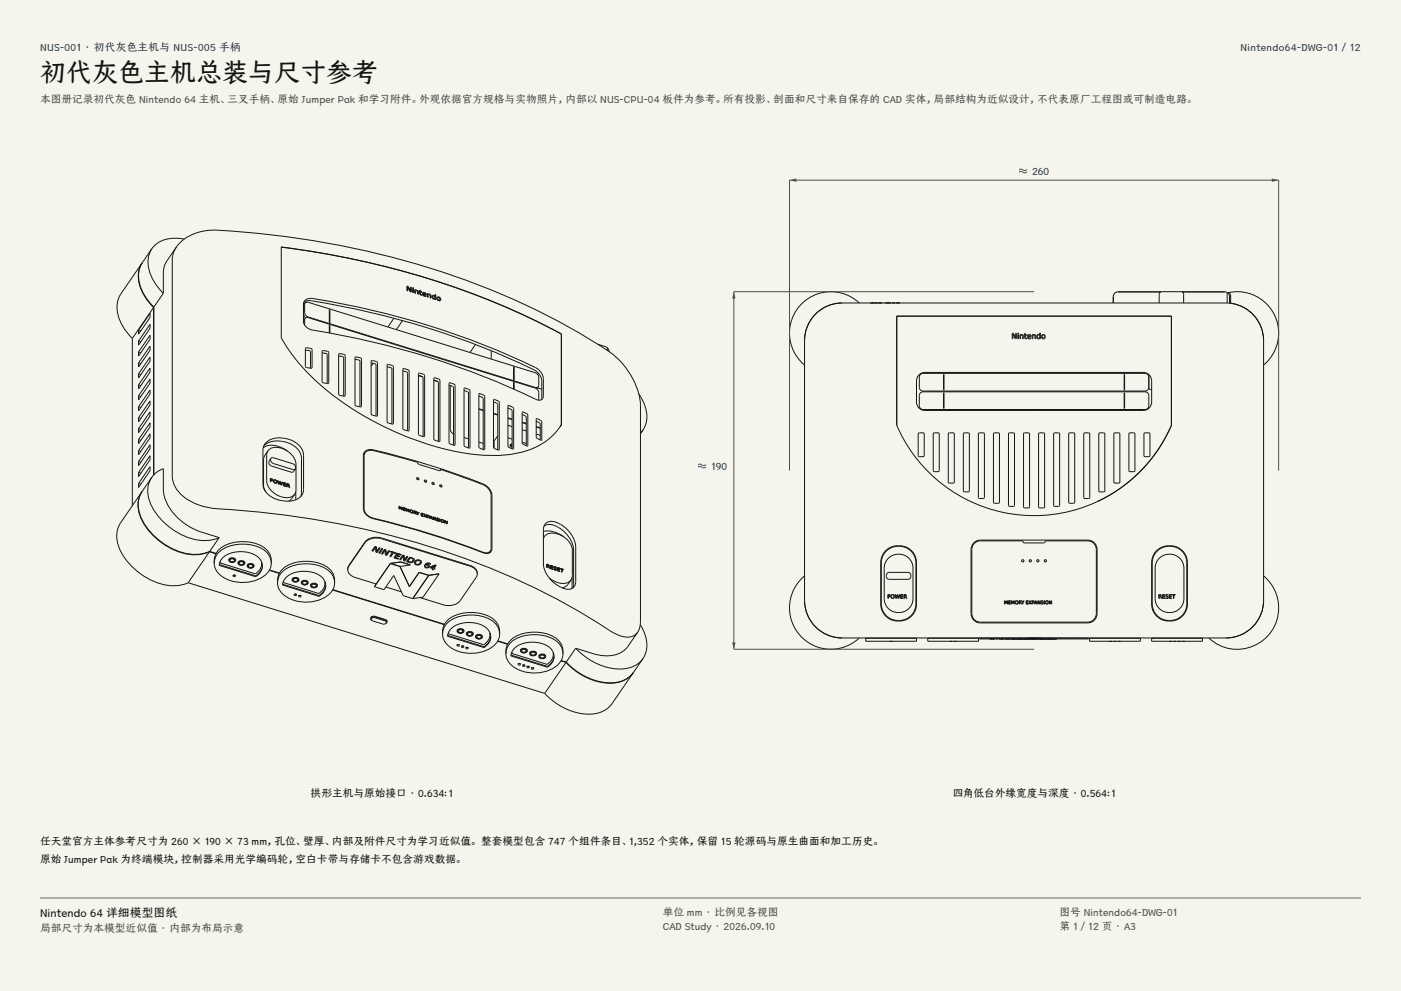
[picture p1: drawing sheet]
<svg xmlns="http://www.w3.org/2000/svg" width="420mm" height="297mm" viewBox="0 0 420 297" stroke-linecap="round" stroke-linejoin="round" font-family="sans-serif">
<g fill="#f5f4ed">
<path d="M0 0h420v297h-420z"/>
<path d="M12 12h396v275h-396z"/>
</g>
<g fill="none" stroke="#141413" stroke-width=".3">
<path d="M42.6 78.8a9.3 9.3 0 0 0 .9 10.2l2.5 3.1M42.6 78.8l-6.4 9.3a9.3 9.3 0 0 0 .9 10.2l2.6 3.1M42.6 78.7v.1M45.5 74.5l-2.8 4.2a9.3 9.3 0 0 0 .8 10.2l2.6 3.1M45.5 74.5a9.3 9.3 0 0 0 .9 10.2l2.6 3.2M52.9 74l-.8 1.6-.5 2.3v64.7a10 10 0 0 0 7.2 8.4l4.2 1.2a261.9 261.9 0 0 1 94.2 22.5 224.4 224.4 0 0 1 27.3 15.3 5.6 5.6 0 0 0 6.2 .1l.5-.6M52.9 74a13.9 13.9 0 0 1 12.4-5 249.6 249.6 0 0 1 100.7 26.6 143.9 143.9 0 0 1 18.2 11 22.2 22.2 0 0 1 7.8 14.9v64.7l-.2 1.8-.6 1.5M52.9 74l-2.9 4.2-.8 1.7-.2 1.9v6.1M55.2 71.7a9.4 9.4 0 0 0-9.7 2.8M84.3 74a241.1 241.1 0 0 1 84 26.1M84.3 74v27.2a66.2 66.2 0 0 0 26 24.1 82.3 82.3 0 0 0 37.3 11.2 24.9 24.9 0 0 0 18.5-6.4l1.8-2.2M84.3 74.1a241.7 241.7 0 0 1 84 26"/>
<path d="M41.5 98.9l.7 .2M45 93.9v1.2l-3.5 5v-1.2zM45 97.2v1.2l-3.5 5v-1.2zM46 92.1v50.3M46 92.1l-6.3 9.3M46.1 92v50.3M49 87.9l-2.9 4.1M91 96.4a3.2 3.2 0 0 0 2.8 2.5 246.7 246.7 0 0 1 67.5 21 1.18 1.18 0 0 0 1.6-1.2v-5.3a4.2 4.2 0 0 0-2.4-3.2 236 236 0 0 0-67.7-20.8 1.83 1.83 0 0 0-1.8 1.7v5.6M91 91.6h.1M91 91.4h.1M91 94.2l.7 1M91.1 90.6a2.9 2.9 0 0 1 2.2-.5 233.9 233.9 0 0 1 67.6 21.3 4.1 4.1 0 0 1 1.5 2.7v5.7"/>
<path d="M91.4 95.4l-.1 2.1M91.4 95.4l.5-.2h.6l67.9 21.1 .6 .4 .5 .6v2.6M91.4 95.4l-.4 .9M91.4 90.8v3.2l.4 .6 .7 .4 67.9 21.1h.6l.4-.2M91.4 90.8l.5-.2h.6l67.9 21.1 .6 .4 .5 .6-.1 3.2M91.4 90.8l-.4 .9M98.8 96.6v.1M98.8 92.8l-.1 3.9M98.8 97.4v2.4M98.8 97.4h.1M98.8 92.8h.1M98.8 96.7h.1"/>
<path d="M98.8 97.4l.1 2.4M98.8 92.8l.1 3.9M98.9 96.7h.1M118.1 95.4l-1.8 2.6M120.7 96.1l-1.9 2.7M122 87.1l.3 .1M122 85.7v1.4M122 85.7h.1M122 85.7l.3 .1 .8 1.4v-1.1M122 87.1h.1M122.3 87.2v-1.2l.7 1.4M122.3 87.2h.1"/>
<path d="M123 87.4l.3 .1M123 87.4h.1M123.1 86.1h.2v1.4M123.1 86.1h.1M123.3 87.5h.1M123.7 87.6l.3 .1M123.7 86.4l.3 .1M123.8 86.6h-.1M123.8 86.6l.2 .1v1M123.8 86.2l.2 .3M123.8 87.6h-.1M123.8 86.2l-.1 .2"/>
<path d="M123.8 86.6l-.1 1M123.8 86.2h-.1M123.8 86.4h-.1M124 87.7h.1M124 86.5h.1M124.4 87.8l.2 .1M124.4 86.8l.2 .2a.57 .57 0 0 1 .8 .5v.7M124.4 87.8h.1M124.4 86.8h.1M124.4 86.8v1M124.6 87.9v-.7l.3-.1 .3 .2v.8M124.6 87.9h.1"/>
<path d="M125.2 88.1l.2 .1M125.2 88.1h.1M125.4 88.2h.1M125.7 87.3l.1 .1M125.7 87.2v.1M125.7 87.3h.1M125.7 87.2h.1M125.8 87.4l.1 .8 .6 .3M125.8 87l.7 .6M125.8 87v.3l-.1-.1M125.8 87.4h.1M125.8 87h.1"/>
<path d="M126.5 87.6l-.5-.2 .1 .7 .4 .4M126.5 87.6h.1M126.5 88.5h.1M126.6 88l.2 .5 .5 .3M126.7 88l.1 .5 .5 .3M126.7 87.8l-.1 .2M126.7 87.8l.1-.1a.75 .75 0 0 1 1 .7M126.7 87.8h.1M127 87.8l.4 .1 .2 .3-.7-.2zM127 87.8l-.1 .1M127.3 88.8h.5M127.8 88.8h.1"/>
<path d="M127.8 88.4l-.9-.3 .2 .4 .7 .3M127.8 88.4h.1M128.1 89l.3 .1M128.1 88l.3 .2a.57 .57 0 0 1 .8 .5v.6M128.1 88h.1M128.1 89h.1M128.1 88v1M128.4 89.1h.1M128.4 88.3v.8M128.4 88.3h.1M128.5 88.3h-.1M128.7 88.3l.2 .1"/>
<path d="M128.7 88.3h-.3M128.7 88.3h-.2M128.9 88.4l.1 .9M129 89.3h.2M129 89.3h.1M129.2 89.3h.1M129.6 88.6l.1 .7M129.6 88.6h.1M129.7 89.3l.3 .3M129.8 88.7v.1M130.4 89.6h-.4M130.4 89.7l.2 .1"/>
<path d="M130.4 88.3v.5l-.4-.3-.4 .1M130.4 89.6v.1M130.4 88.3h.2v1.5M130.4 88.3h.1M130.4 89.7h.1M130.4 89.6h.1M130.6 89.8h.1M131 89.4l.1 .4M131 89.1v.3M131 89.1l.1-.1a.74 .74 0 0 1 .8 .2 .74 .74 0 0 1 .2 .8M131 89.1h.1M131.1 89.8l.6 .3 .4-.1"/>
<path d="M131.3 89.2l.5 .1M131.3 89.2a.4 .4 0 0 0 0 .7 .4 .4 0 0 0 .6-.4l-.1-.2M132.1 90h.1M252.5 90.8a11.3 11.3 0 0 0-11.3 11.3M252.5 90.8h115a11.3 11.3 0 0 1 11.3 11.3M257.6 90.8a12.4 12.4 0 0 0-17.8 .8 12.4 12.4 0 0 0 1.4 17.8M261 90.8h1M261 90.8h.1M262 90.8h.1M262.1 90.8h.2M262.1 90.8h.1M262.3 90.8h.6"/>
<path d="M262.3 90.8h.1M262.9 90.8h.2M262.9 90.8h.1M263.1 90.8h.1M263.3 90.8h1.2M263.3 90.8h.1M264.5 90.8h.1M265.2 90.8h.2M265.2 90.8h.1M265.4 90.8h.1M265.6 90.8h1.5M265.6 90.8h.1"/>
<path d="M266.6 90.8h.1M267 90.8h.1M267.1 90.8h.1M267.4 90.8h.1M267.4 90.8h.2M267.6 90.8h.6M267.6 90.8h.1M268.2 90.8h.2M268.2 90.8h.1M268.4 90.8h.1M268.7 90.8h1.1M268.7 90.8h.1"/>
<path d="M268.8 94.8h82.4M268.8 94.8v32.7a44.8 44.8 0 0 0 41.2 27 44.8 44.8 0 0 0 41.2-27M268.9 90.8h.1M269.2 90.8h.1M269.5 90.8h.1M269.8 90.8h.1M303.5 99.9h.3l.7 1.4v-1.4h.2v1.6h-.3l-.7-1.4v1.4h-.2zM305.1 99.8h.2v.3h-.2zM307.2 99.9h.2v.4h.4l-.4 .1v.8l.4 .3-.6-.2-.2-.9zM347.5 90.8v-2.6a.79 .79 0 0 1 .8-.8h5.7a.79 .79 0 0 1 .8 .8v2.6M348 87.5h-12.8a1.41 1.41 0 0 0-1.5 1.4v1.9M351.2 94.8v32.7"/>
<path d="M354.3 87.5h12.9l.7 .2M367.9 87.7l.5 .5 .2 .7M367.9 87.7v3.1M368.5 87.7l-.5 .1M368.5 87.7l.4 1.1M368.5 87.7a12.4 12.4 0 0 1 13.6 6.8 12.4 12.4 0 0 1-3.3 14.9M368.6 88.9v2M368.9 88.8l-.3 .1M368.9 88.8v2.1a11.3 11.3 0 0 1 9.9 11.2M39.7 101.4v50.2M41.5 102.2l.7 .2M41.5 105.5l.7 .2"/>
<path d="M41.5 108.8l.7 .2M41.5 112.1l.7 .2M41.5 115.3l.7 .3M41.5 118.6l.7 .2M45 100.5v1.2l-3.5 5v-1.2zM45 103.7v1.3l-3.5 5v-1.2zM45 107v1.2l-3.5 5.1v-1.2zM45 110.3v1.2l-3.5 5.1v-1.3zM45 113.6v1.2l-3.5 5v-1.2zM45 116.9v1.2l-3.5 5v-1.2zM91.5 104.9a1.5 1.5 0 0 1 1.6 .5v4.9M91.6 104.3l.3-.1a1.57 1.57 0 0 1 1.7 .6v5.3l-.4 .3a1.58 1.58 0 0 1-1.7-.6z"/>
<path d="M96.6 105.7a1.49 1.49 0 0 1 1.5 .6v8.6M96.6 105.2l.3-.1a1.57 1.57 0 0 1 1.7 .5v9.1l-.4 .3a1.58 1.58 0 0 1-1.6-.6zM101.5 106.6a1.49 1.49 0 0 1 1.5 .6v11.5M101.6 106.1l.3-.1a1.57 1.57 0 0 1 1.6 .6v11.9l-.4 .2a1.59 1.59 0 0 1-1.6-.6zM106.4 107.6a1.49 1.49 0 0 1 1.5 .7v13.6M106.5 107.1l.3-.1a1.58 1.58 0 0 1 1.6 .6v14.2l-.4 .2a1.59 1.59 0 0 1-1.6-.7zM111.3 108.7a1.49 1.49 0 0 1 1.4 .7v15.3M111.3 108.1h.3a1.58 1.58 0 0 1 1.6 .6v15.8l-.4 .2a1.59 1.59 0 0 1-1.5-.6zM111.9 108.9l-.6 .8M116 109.9a1.5 1.5 0 0 1 1.5 .7v16.5M116.1 109.3l.3-.1a1.59 1.59 0 0 1 1.5 .7v17l-.3 .2a1.6 1.6 0 0 1-1.6-.7zM120.8 111.2l1.2 .3 .2 .3v17.3"/>
<path d="M120.8 110.5h.3a1.59 1.59 0 0 1 1.5 .7v17.8l-.3 .1a1.61 1.61 0 0 1-1.5-.7zM125.4 112.5l1.2 .4 .2 .3v17.6M125.4 112.6l1.3 .4M125.5 111.9l.3-.1a1.6 1.6 0 0 1 1.5 .7v18.2l-.4 .2a1.62 1.62 0 0 1-1.5-.8zM130.1 113.9l1.1 .4 .2 .3v17.7M130.1 114l1.2 .4M130.1 113.3l.3-.1a1.62 1.62 0 0 1 1.5 .8v18.1l-.4 .2a1.63 1.63 0 0 1-1.4-.7zM134.6 115.4l1.2 .4 .2 .4v17.2M134.6 114.8l.4-.1a1.63 1.63 0 0 1 1.4 .8v17.8l-.3 .2a1.64 1.64 0 0 1-1.5-.8zM135 115.5v13.2l.4 .9 .6 .5M139.1 117l1.1 .4 .2 .4v16.4M139.1 116.4l.3-.1a1.64 1.64 0 0 1 1.5 .8l-.2 17.2-1.3-.4-.3-.4z"/>
<path d="M142.5 103.2l-1.6 2.4M143.6 118.7l1.1 .4 .2 .4v15.2M143.6 118l1.4 .4 .3 .4-.1 16-1.3-.5-.3-.4zM147.3 105.1v2.5M148 119.8l1.4 .4 .3 .4-.2 14.3-1.2-.5-.4-.4zM154 114.6v2M154 114.6h.1M154 110v3.8M154 110h.1M154 113.8h.1M154.1 114.6h.1M154.1 110h.1"/>
<path d="M154.1 113.8h.1M154.1 110v3.8M154.1 114.6v2M161.2 116.2l1.2 .4M161.4 115.9l-.5 .6M168.3 100.1v27.2M168.3 100.1h.1M179.2 103.2l2.9 1M182.1 104.2l.6 1.2M182.1 104.2v.8M191.5 118.1a9.9 9.9 0 0 1 1.6 10.3l-.3 .5M241.2 102.1v77.8"/>
<path d="M275.6 112.3a4.4 4.4 0 0 1 3.5-.7h62.2a3.2 3.2 0 0 1 3.7 1.6l.3 1v6.3a2.73 2.73 0 0 1-3.5 2.5h-63.1a3.1 3.1 0 0 1-3.9-1.8v-7.4zM275.8 117.9l.9-.5h66.6l.6 .2 .4 .6 .1 3.4-.2 .7-.9 .4h-66.6l-.6-.2-.4-.5-.1-3.4zM282.9 117.8v4.6zM283 112.2v4.7M283 112.2v.1M283 116.8v.1M283 112.3v4.5M305.1 100.3h.2v1.2h-.2zM305.7 100.3l.2 .2a.45 .45 0 0 1 .6-.2 .45 .45 0 0 1 .3 .5v.7h-.2v-.7a.32 .32 0 0 0-.4-.4 .32 .32 0 0 0-.3 .4v.7h-.2zM308.1 100.4a.57 .57 0 0 1 .7-.1 .57 .57 0 0 1 .3 .7h-.9a.55 .55 0 0 0 .9 .3 .63 .63 0 0 1-1 .1 .63 .63 0 0 1 0-1zM308.3 100.5h.4l.2 .3h-.7zM309.4 100.3l.2 .2a.45 .45 0 0 1 .6-.2 .45 .45 0 0 1 .3 .5v.7h-.2v-.7a.32 .32 0 0 0-.4-.4 .32 .32 0 0 0-.3 .4v.7h-.2z"/>
<path d="M310.9 100.4l.4-.1 .4 .2v-.7h.2v1.7l-.2-.2a.59 .59 0 0 1-.9 0 .59 .59 0 0 1 .1-.9zM311.1 100.6a.38 .38 0 0 1 .5 0 .38 .38 0 0 1-.1 .6 .38 .38 0 0 1-.5-.1zM337 116.8v.1M337 112.3v4.5M337 112.2v.1M337 116.9h.1M337 112.2h.1M337.1 112.2v.1M337.1 116.8v.1M337.1 112.3v4.5M344.4 113l-.2-.6-.9-.5h-66.6l-.9 .5-.2 .6 .1 3.4 .4 .6 .6 .2h66.6l.6-.2 .5-.9M344.6 112.4l-.2 3.8a.64 .64 0 0 0 .9 .5"/>
<path d="M378.8 102.1v77.8M41.5 121.9l.7 .2M41.5 125.2l.7 .2M41.5 128.5l.7 .2M41.5 131.8l.7 .2M41.5 135l.7 .3M41.5 138.3l.7 .2M45 120.2v1.2l-3.5 5v-1.2zM45 123.4v1.3l-3.5 5v-1.2zM45 126.7v1.2l-3.5 5.1v-1.2zM45 130v1.2l-3.5 5.1v-1.3zM45 133.3v1.2l-3.5 5v-1.2z"/>
<path d="M45 136.6v1.2l-3.5 5v-1.2zM45 139.9v1.2l-3.5 5v-1.2zM78.9 134.3a5.4 5.4 0 0 1 6 .1l1.3 .8M79.1 133.6a7.8 7.8 0 0 1 9.7 .5l1 1.3 .5 1.4 .1 10.8-.3 1.2M79.6 132.8a7.5 7.5 0 0 1 8.7-.4 5.1 5.1 0 0 1 2.7 4v10.3a4 4 0 0 1-4.6 3.5 7.7 7.7 0 0 1-7.4-4.1l-.2-11.3 .2-1zM80.3 135.1l-.4 1.3v7.6a6 6 0 0 0 7.7 4.8l.7-.7M80.3 135.1a4.3 4.3 0 0 1 5.7 0l1.7 1.5a4.3 4.3 0 0 1 1 2.6v7.6l-.4 1.3M80.3 135.1l-1.1 1.7-.2 1v7.6l.5 1.9M81.2 137.4v.9l.8 .6 5.8 1.8 .7-.2M81.2 137.4l.8-.2 5.8 1.8 .7 .7v.8M81.2 137.4l-.6 .9v.4l.3 .6 .6 .4 6 1.8 .5-.2 .5-.8M109 136.4h-.1"/>
<path d="M109.3 135.9l-.3 .2M109.3 135.4a2.68 2.68 0 0 1 2.6-.6 218.5 218.5 0 0 1 33.8 10.7 4.1 4.1 0 0 1 1.8 2.9v16a1.7 1.7 0 0 1-2.8 1.2 287.2 287.2 0 0 0-33.9-10.6 3.4 3.4 0 0 1-1.9-2.6v-15.9zM109.4 135.7l-.2 .9v15.9a3.5 3.5 0 0 0 2.7 2.8 267.4 267.4 0 0 1 33.7 10.4l.8-.1 .6-.5M109.4 135.7a2.3 2.3 0 0 1 2.5-.7l13.3 3.6M109.4 135.7l-.4 .7M125.2 138.6l.6 .6 5.7 1.8h.5l.1-.3M125.2 138.6h.1M139.1 131.1l1.3 .4M143.6 132.5l1.3 .4M143.6 122.6l1.3 .5M143.6 122.5l1.3 .4M147.9 120.4l1.1 .5 .2 .4v13.5"/>
<path d="M147.9 133.9h.2M147.9 124l1.3 .4M147.9 123.9l1.3 .4M149.2 130.6a3.5 3.5 0 0 0-1.1 3.8M152.3 122.3l1 .5 .2 .3v11.4M152.3 125.4l1.2 .3M152.3 125.2l1.2 .4M152.3 131.2l1.2 .4M152.3 127.5l1.2 .4M152.3 121.6l1.4 .4 .3 .5-.2 12.1-1.2-.5-.3-.4zM153 133.5l.5 .4M153 133.2v.3"/>
<path d="M153.5 133l-.6 .5 .6 .5M153.5 133.1l-.5 .4M153.5 133.2l-.3 .3 .3 .3M156.5 124.2l1.1 .5 .2 .4v8.5M156.5 126.7l1.3 .4M156.5 126.5l1.3 .4M156.5 132.5l1.3 .4M156.5 128.8l1.3 .4M156.6 123.5l1.3 .5 .3 .4-.1 9.3-1.2-.5-.4-.5zM160.7 126.2l1.2 .8 .1 4.9M160.7 128l1.3 .4M160.7 127.8l1.3 .4"/>
<path d="M160.7 130.1l1.3 .4M160.8 125.5l1 .4 .6 .4-.1 5.7-1.5-.9zM168.3 127.3l-.4 .6M168.3 127.3h.1M192.8 128.9l-.8 .9M192.8 128.9l-.8 1.1M275.4 129.8l1.3-.1 .4 .4v6.4l-.3 .3h-1.3l-.2-.3zM279.9 129.8l1.3-.1 .4 .4v10.9l-.4 .4-1.2-.1-.2-.3zM283 122.4h.1M284.4 129.8l1.3-.1 .4 .4v14.3l-.4 .4h-1.2l-.2-.4zM288.9 129.8l1.4-.1 .3 .4v17l-.3 .3h-1.3l-.2-.3zM293.4 129.8l1.4-.1 .3 .4v19l-.3 .3h-1.3l-.2-.3z"/>
<path d="M297.9 129.8l1.4-.1 .3 .4v20.4l-.3 .3h-1.3l-.2-.3zM302.4 129.8l1.4-.1 .3 .4v21.3l-.3 .4-1.3-.1-.2-.3zM307 129.8l1.3-.1 .3 .4v21.8l-.3 .3h-1.2l-.3-.3zM311.5 129.8l1.3-.1 .4 .4v21.8l-.4 .3h-1.2l-.2-.3zM316 129.8l1.3-.1 .4 .4v21.3l-.4 .4-1.2-.1-.2-.3zM320.5 129.8l1.3-.1 .4 .4v20.4l-.4 .3h-1.2l-.2-.3zM325 129.8l1.4-.1 .3 .4v19l-.3 .3h-1.3l-.2-.3zM329.5 129.8l1.4-.1 .3 .4v17l-.3 .3h-1.3l-.2-.3zM334 129.8l1.4-.1 .3 .4v14.3l-.3 .4h-1.3l-.2-.4zM337 122.4h.1M337 122.4v-4.6l.1 4.6M337.1 122.4h.1"/>
<path d="M338.5 129.8l1.4-.1 .3 .4v10.9l-.3 .4-1.3-.1-.2-.3zM343.1 129.8l1.3-.1 .3 .4v6.4l-.2 .3h-1.3l-.3-.3zM351.1 127.7a44.8 44.8 0 0 1-21.9 22.5M351.2 127.5h-.1M41.5 141.6l.7 .2M41.5 144.9l.7 .2M42.6 147.3a8.7 8.7 0 0 0 .7 10 19.9 19.9 0 0 0 14.6 9l3.3-.4 1.6-.5M42.6 147.3l-6.4 9.3a8.7 8.7 0 0 0 .7 9.9 19.9 19.9 0 0 0 14.7 9.1l3.3-.4 1.5-.5M42.6 147.2v.1M45.5 143l1.7-1.7 1.8-.8v6a15 15 0 0 0 8.8 11.9l2.7 1.1 5.2 1.6M45.5 143a8.7 8.7 0 0 0 .7 10 19.9 19.9 0 0 0 14.7 9l3.2-.3 1.6-.6M45.5 143l-2.8 4.2a8.7 8.7 0 0 0 .7 9.9 19.9 19.9 0 0 0 14.6 9.1l3.3-.4 1.6-.5"/>
<path d="M81.1 144.3l.1 .1M81.1 143.4l.6 .2 .1 .4M81.1 143.4h.1M81.1 144.3h.1M81.1 143.4v.9M81.2 144.4h.1M81.6 143.7l-.4-.2v.4h.4M81.6 143.7v.2M81.8 144h-.6v.4M81.8 144h.1M82 143.9a.67 .67 0 0 0 .2 .8 .67 .67 0 0 0 .8 0M82 143.9a.67 .67 0 0 1 .8 0 .67 .67 0 0 1 .2 .8"/>
<path d="M82 143.9h.1M82.9 144.6l-.1 .1M82.9 144.4a.43 .43 0 0 0-.3-.5 .43 .43 0 0 0-.5 .3 .43 .43 0 0 0 .4 .5h.3M82.9 144.4l-.1 .2M82.9 144.4v.2M83 144.7h.1M83.2 144l.4 1 .3-.8M83.2 144h.1M83.2 144l.3 1.1M83.5 145.1l.2 .1M83.5 145.1h.1M83.7 145.2l.3-.8 .2 .9"/>
<path d="M83.7 145.2h.1M83.9 144.2h.1M83.9 144.2l.4 1 .3-.8M84.2 145.3l.2 .1M84.2 145.3h.1M84.4 145.4h.1M84.6 144.4v.1M84.6 144.4l.1 .1-.3 .9M84.9 145.5l.8 .3M84.9 144.6l.8 .3M84.9 144.6h.1M84.9 145.5h.1"/>
<path d="M84.9 144.6v.9M85.7 145.3h.1M85.7 145.3l-.6-.2v.4l.6 .3M85.7 144.9l-.6-.2v.3l.6 .3M85.7 144.9h.1M85.7 145.8h.1M86 145.9h.1M86 144.9l.6 .3 .1 .3M86 144.9h.1M86 144.9v1M86.1 145l.4 .4h-.4zM86.1 145.9h.1"/>
<path d="M86.3 145.6h.2M86.5 145.6l.1 .2M86.5 145.6l-.4-.1v.4M86.6 145.8h.1M86.6 145.8l.1 .3M86.7 145.5l-.2 .1 .4 .5M86.7 145.5h.1M86.7 146.1h.2M86.7 146.1h.1M86.9 146.1h.1M88.3 148.1l-1.1 1.6-.6 .5M88.7 147.4v2.4"/>
<path d="M119.6 152.5l.2 .1M119.6 151.7h.1M119.6 151.7l.5 .7 .3-.5M119.6 152.5h.1M119.6 151.7v.8M119.8 152.6h.1M120 152.5h.2M120 152.5l-.2-.7v.8M120 152.5h.1M120.2 152.5h.1M120.2 152.5l.2-.5v.8M120.4 151.9l.2 .1v.8"/>
<path d="M120.4 151.9h.1M120.4 152.8h.2M120.4 152.8h.1M120.6 152.8h.1M120.8 152.9l.7 .2M120.9 152.1l.6 .3M120.9 152.9l.6 .2M120.9 152.1l-.1 .8M120.9 152.9h-.1M120.9 152.1v.8M121.5 152.7l-.5-.2v.3l.5 .3M121.5 152.7h.1"/>
<path d="M121.5 152.4h.1M121.5 152.4l-.5-.2v.2l.5 .3M121.5 153.1h.1M121.7 153.2h.2M121.7 152.3l.5 .8 .3-.5M121.7 152.3h.1M121.7 153.2h.1M121.7 152.3v.9M121.9 153.2h.1M122.1 153.1l-.2-.6v.7M122.1 153.1l.2 .1M122.1 153.1h.1"/>
<path d="M122.3 153.2l.2-.5v.7M122.3 153.2h.1M122.5 152.6h.2v.9M122.5 152.6h.1M122.5 153.4l.2 .1M122.5 153.4h.1M122.7 153.5h.1M122.9 153.1l.5 .6M122.9 152.9v.2M122.9 152.9h.1M123 152.9a.58 .58 0 0 1 .6 .1 .58 .58 0 0 1 .2 .6M123 152.9l-.1 .2"/>
<path d="M123 152.9h-.1M123.6 153.1l-.1-.1a.27 .27 0 0 0-.4-.1 .27 .27 0 0 0 0 .4l.3 .3 .3-.1M123.6 153.1l.1 .4M123.8 153.6l-.4 .1M123.8 153.6h.1M124.1 153.9h.1M124.1 153.1l.5 .2 .1 .3M124.1 153.1h.1M124.1 153.1v.8M124.2 153.9h.1M124.6 153.5l-.1 .1M124.6 153.5l-.4-.3v.3l.3 .1"/>
<path d="M124.6 153.5h.1M124.6 153.8l-.4-.2v.3M124.6 153.8h.1M124.6 153.8l.1 .3M124.7 153.6l.2 .5M124.7 153.6h.1M124.7 154.1h.2M124.7 154.1h.1M124.8 153.3l.4 .5 .5-.2M124.8 153.3h.1M124.8 153.3l.4 .5M124.9 154.1h.1"/>
<path d="M124.9 143.2l.2 .5h.5M125 143.2h-.1M125 143.2h.3l.3 .5M125 143.2l.1 .5h.5M125.2 154.2l.1 .1M125.2 154.2h.1M125.2 153.8h.1M125.2 153.8v.4M125.3 154.3h.1M125.6 143.7h.1M125.7 153.6h.1M125.7 153.6l-.4 .3v.4"/>
<path d="M126.3 154.6l.6 .2M126.3 153.7l.6 .3M126.3 153.7h.1M126.3 154.6h.1M126.3 153.7v.9M126.9 154.4l-.5-.2v.3l.5 .3M126.9 154.4h.1M126.9 154l-.5-.1v.2l.5 .3M126.9 154h.1M126.9 154.8h.1M127.1 154.8l.1 .1M127.1 154.8h.1"/>
<path d="M127.1 154l.4 .4 .4-.1M127.1 154h.1M127.1 154l.3 .5-.3 .3M127.2 154.9h.1M127.2 144l.2 .4h.5M127.3 144h-.1M127.3 143.9h.3l.3 .5M127.3 143.9l.1 .5h.5M127.3 143.9l-.1 .1M127.5 154.6h.1M127.5 154.6l.3 .5M127.5 154.6l-.3 .3"/>
<path d="M127.8 155.1h.1M127.8 155v.1M127.9 144.4h.1M127.9 154.3h.1M127.9 154.3l-.3 .3 .3 .5M127.9 155.1h.1M128.1 155.2h.2M128.1 154.3l.6 .3 .1 .3M128.1 154.3h.1M128.1 155.2h.1M128.1 154.3v.9M128.3 155.2h.1"/>
<path d="M128.6 154.6l-.3-.1v.3h.3M128.6 154.6v.1M128.6 154.6v.2M128.6 154.7v.1M128.7 155.4h.2M128.7 154.9h-.4v.3M128.7 155.3v.1M128.8 154.9h-.1M128.9 155.4h.1M129.1 154.6l.6 1M129.1 154.6h.1M129.1 154.6l-.4 .8"/>
<path d="M129.2 154.8l.2 .4-.4-.1zM129.5 155.3l-.5-.1-.1 .2M129.5 155.3l-.1 .1M129.5 155.3v.3M129.5 155.6h.2M129.5 155.6h.1M129.6 144.7h-.1M129.6 144.7l.3-.1 .3 .5M129.6 144.7l.1 .4h.5M129.7 155.6h.1M129.8 155.7h.2M129.8 154.8l.7 .9v-.7"/>
<path d="M129.8 154.8v.1M129.8 155.7h.1M129.8 154.8v.9M130 155.7v-.7l.4 .9M130 155.7h.1M130.2 145.1h.1M130.4 155.9h.2M130.4 155.9h.1M130.5 155l.1 .9M130.5 155v.1M130.6 155.9h.1M130.8 155.4l.1 .2"/>
<path d="M130.8 156l.4 .1M130.8 155.8l.6 .2M130.8 156h.1M130.8 155.8v.1M130.8 155.8v.2M130.9 155.3l-.1 .1M130.9 155.3l.6 .2M130.9 155.3h.1M130.9 155.6l.2 .1M131 155.4l.5 .7M131 155.3l.2 .1M131 155.3v.1"/>
<path d="M131.1 155.7h.1M131.2 155.4l.3 .1M131.2 155.8l.2 .1M131.2 155.4h-.2M131.2 155.7v.1M131.4 155.9v.1M131.4 155.8v.2M131.4 156h.1M131.5 155.5h.1M131.5 156.1h-.3M131.5 156.1h.1M131.8 156.3h.1"/>
<path d="M131.8 155.5l.1 .8M131.8 155.5h.1M131.8 155.5v.8M131.9 145.4l.1 .4h.5M131.9 145.4h.1M131.9 145.4l.3-.1 .3 .5M131.9 156.3h.1M132.1 140.7l10.4 3.7a7.1 7.1 0 0 1 3.9 2.1l.6 .9 .2 1v15.9l-.2 .8M132.1 140.7l-.2 .4M132.2 155.8l.1 .5M132.2 155.8a.58 .58 0 0 1 .7 0 .58 .58 0 0 1 .1 .7M132.2 155.8h.1"/>
<path d="M132.3 156.3l.7 .3M132.3 155.8a.36 .36 0 0 0 .1 .7 .36 .36 0 0 0 .5-.4v-.1M132.4 155.8l.5 .2M132.4 155.8l-.1 .1M132.4 155.8h-.1M132.5 145.8h.1M133 156.5v.1M133 156.5h.1M133.3 156.8h.1M133.3 155.9l.7 .9v-.7M133.3 155.9h.1M133.3 155.9v.9"/>
<path d="M133.4 156.8h.1M133.4 156.8v-.7l.5 .9M133.9 157h.2M133.9 156.9v.1M134 156.1l.1 .9M134 156.1h-.1M134.1 157h.1M162.9 159.3a7.6 7.6 0 0 1 6.1 1.6M163.1 157.7a4.7 4.7 0 0 1 5.2 .9l.8 .7a8.5 8.5 0 0 1 2.9 5.5l-.2 11.4M163.5 156.9a4.1 4.1 0 0 1 5 .5l1.2 1a8.5 8.5 0 0 1 2.9 5.5v10.3a2.35 2.35 0 0 1-1.2 2.2 2.35 2.35 0 0 1-2.5-.1 9.3 9.3 0 0 1-6-7.3v-10.3l.1-.8zM310 154.5h.1M56.4 174.7l106.9 33.1"/>
<path d="M62.8 165.4l-6.4 9.3M62.8 165.4l2 .6M62.9 165.3l2 .6M64.2 168.8a5.4 5.4 0 0 1 4.5-5.8 12 12 0 0 1 11.4 1.9 4.9 4.9 0 0 1 1.2 3.9M64.2 168.8a6 6 0 0 0 5 5.2 10.8 10.8 0 0 0 11.2-2.5l.8-1.7 .1-1M64.2 168.8a5.6 5.6 0 0 1 4.5-5.1 12 12 0 0 1 11.4 1.9l1.1 2 .1 1.2M65.7 161.1l-2.8 4.2M65.7 169.2l10.9 3.4M66 168.7l10.6 3.3 1.4-1.4 .4-1.6M66 168.5v.2M66 168.3v.4M66.5 167.5a8.5 8.5 0 0 1 11.6 .2 3.5 3.5 0 0 1-1.5 5.1l-10.9-3.4 .3-1z"/>
<path d="M68.7 167.5a1.03 1.03 0 0 1 1.2-.4 1.03 1.03 0 0 1 .7 1 1.16 1.16 0 0 1-2-.2zM68.7 167.9a.96 .96 0 0 0 .9 .6 .96 .96 0 0 0 .9-.6M68.7 167.9a.96 .96 0 0 1 .9-.6 .96 .96 0 0 1 .9 .6M68.7 167.5v.4M69.1 167.6a.76 .76 0 0 1 1.2 .3 .61 .61 0 0 1-.8 .5 .61 .61 0 0 1-.4-.8zM69.9 172.6l.4 .2 .3-.2M69.9 172.6l.3-.2 .4 .2M69.9 172.6l.3-.3 .4 .3M69.9 172.6h.1M70.5 167.5v.4M70.6 172.6h.1M71.5 168.3a1.03 1.03 0 0 1 1.2-.3 1.03 1.03 0 0 1 .6 1 1.16 1.16 0 0 1-2-.3z"/>
<path d="M71.5 168.8a.96 .96 0 0 0 .9 .6 .96 .96 0 0 0 .9-.6M71.5 168.8a.96 .96 0 0 1 .9-.6 .96 .96 0 0 1 .9 .6M71.5 168.3v.5M71.8 168.5a.76 .76 0 0 1 1.2 .3 .61 .61 0 0 1-.7 .5 .61 .61 0 0 1-.5-.8zM73.3 168.3v.5M74.2 169.2a1.03 1.03 0 0 1 1.2-.4 1.03 1.03 0 0 1 .7 1.1 1.16 1.16 0 0 1-2-.3zM74.2 169.6a.96 .96 0 0 0 .9 .6 .96 .96 0 0 0 .9-.6M74.2 169.6a.96 .96 0 0 1 .9-.6 .96 .96 0 0 1 .9 .6M74.2 169.2v.4M74.6 169.3a.76 .76 0 0 1 1.2 .3 .61 .61 0 0 1-.7 .5 .61 .61 0 0 1-.5-.8zM76 169.2v.4M76.6 172.6v.2"/>
<path d="M78.4 168.5v.5M78.4 168.6v.4M78.7 169.6l-.6 1.6-1.5 1.4M80.7 170.9l3.1 1M80.8 170.8l3 1M83.2 174.7a5.4 5.4 0 0 1 4.4-5.9 12 12 0 0 1 11.4 2 4.9 4.9 0 0 1 1.3 3.9M83.2 174.7a6 6 0 0 0 5 5.2 10.8 10.8 0 0 0 11.2-2.5l.8-1.7 .1-1M83.2 174.7a5.6 5.6 0 0 1 4.4-5.1 12 12 0 0 1 11.4 1.9l1.2 2 .1 1.2M84.7 175.1l10.9 3.4M84.9 174.6l10.6 3.3 1.4-1.4 .5-1.6M84.9 174.3v.3M85 174.2l-.1 .4"/>
<path d="M85.5 173.4a8.5 8.5 0 0 1 11.5 .2 3.5 3.5 0 0 1-1.4 5.1l-10.9-3.4 .2-1zM87.7 173.4a1.03 1.03 0 0 1 1.2-.4 1.03 1.03 0 0 1 .7 1 1.16 1.16 0 0 1-2-.2zM87.7 173.8a.96 .96 0 0 0 .9 .6 .96 .96 0 0 0 .9-.6M87.7 173.8a.96 .96 0 0 1 .9-.6 .96 .96 0 0 1 .9 .6M87.7 173.4v.4M88.1 173.5a.76 .76 0 0 1 1.2 .3 .61 .61 0 0 1-.8 .5 .61 .61 0 0 1-.4-.8zM88.2 178.3l.4 .2 .3-.2M88.2 178.3l.3-.3 .4 .3M88.2 178.2l.3-.2 .4 .2M88.2 178.2v.1M88.9 178.2v.1M89.5 173.4v.4"/>
<path d="M89.5 178.7l.5 .2 .2-.2M89.5 178.7l.4-.2 .3 .2M89.5 178.7h.1M90.2 178.7h.1M90.5 174.2a1.03 1.03 0 0 1 1.1-.3 1.03 1.03 0 0 1 .7 1 1.16 1.16 0 0 1-2-.3zM90.5 174.7a.96 .96 0 0 0 .9 .6 .96 .96 0 0 0 .8-.6M90.5 174.7a.96 .96 0 0 1 .9-.6 .96 .96 0 0 1 .8 .6M90.5 174.2v.5M90.8 174.4a.76 .76 0 0 1 1.2 .3 .61 .61 0 0 1-.7 .4 .61 .61 0 0 1-.5-.7zM92.2 174.2v.5M93.2 175.1a1.03 1.03 0 0 1 1.2-.4 1.03 1.03 0 0 1 .7 1.1 1.16 1.16 0 0 1-2-.3zM93.2 175.5a.96 .96 0 0 0 .9 .6 .96 .96 0 0 0 .9-.6"/>
<path d="M93.2 175.5a.96 .96 0 0 1 .9-.6 .96 .96 0 0 1 .9 .6M93.2 175.1v.4M93.6 175.2a.76 .76 0 0 1 1.2 .3 .61 .61 0 0 1-.8 .5 .61 .61 0 0 1-.4-.8zM95 175.1v.4M95.6 178.5v.2M97.4 174.3v.6M97.4 174.5v.4M97.6 175.4l-.5 1.7-1.5 1.4M99.7 176.8l33.6 10.4M99.8 176.7l33.5 10.4M104.2 170.7l.4-1 4.8-7a4.7 4.7 0 0 1 5-1.2l27.1 8.4a2.52 2.52 0 0 1 1.6 2.1M104.2 170.7a2.72 2.72 0 0 0 2.2 2.4l6.4 1.9"/>
<path d="M104.2 170.7l.4-1.2 4.8-7a4.7 4.7 0 0 1 5-1.3l27.1 8.5a2.36 2.36 0 0 1 1.6 2.3M111.5 165.1h.1M112.2 175.8h.1M112.2 175.8l2.9 .9 2.9-4.2 2.9 6 2.8 .9M112.5 163.8h.1M112.5 163.8l.3 .1M112.5 163.8l-1 1.3M112.8 163.9h.1M112.8 163.9l.1 1.4M112.9 165.3h.1M113.6 165.8h.1M113.7 164.2l.3 .1"/>
<path d="M113.7 164.2h.1M113.7 164.2l-.8 1.1M114 164.3h.1M114 164.3l-1 1.3-.3-.1-.1-1.4-.8 1.1-.3-.1M114.4 166h.1M114.5 164.4l.3 .1M114.5 164.4h.1M114.5 164.4l-.9 1.4M114.8 164.5l-.9 1.4-.3-.1M114.8 164.5h.1M115.3 164.7l.4 .1M115.3 164.7h.1"/>
<path d="M115.3 164.7l-.9 1.3M115.7 175.9l4.6 1.5M115.7 164.8h.1M115.7 164.8l.1 1.4M115.8 166.2h.1M116.6 165.1h.2M116.6 165.1h.1M116.6 165.1l-.8 1.1M116.8 165.1l-.9 1.4-.4-.1-.1-1.4-.7 1.1-.3-.1M116.8 165.1h.1M116.9 166.8h.1M117 165.4l.7 .2-.8 1.2"/>
<path d="M117 165.4h.1M117 168.9h.1M117 168.9l2.9 .9M117 168.9l-4.8 6.9M117.1 165.2l1.7 .6M117.1 165.2h.1M117.1 165.2l-.1 .2M118.1 167.2l1.3 .4 .1-.2M118.1 167.2h.1M118.8 165.8l-.1 .1-.7-.2-.9 1.2-.2-.1M118.8 165.7v.1M119 165.8l1.3 .4"/>
<path d="M119 165.8h.1M119 165.8l-.9 1.4M119.5 167.4h.1M119.8 167.7h.1M119.9 166.8l-.1 .1-1-.3-.3 .5 1 .3M119.9 166.8h.1M119.9 169.8l2.8 6M120.1 168.4h.1M120.1 168.4l-3.1 .5M120.1 168.4l2.9 .9M120.3 166.2l-.1 .2-1-.3-.3 .4 1 .3M120.3 166.2h.1"/>
<path d="M120.8 166.4l.3 .1M120.8 166.4h.1M120.8 166.4l-1 1.3M121.1 166.5h.1M121.1 166.5l.2 1.4M121.3 167.9h.1M121.9 168.3v.1M122 166.8h.3M122 166.8h.1M122 166.8l-.7 1.1M122.3 166.8l-.9 1.4-.4-.1-.1-1.4-.8 1.1-.3-.1M122.3 166.8h.1"/>
<path d="M122.7 175.8h.1M122.8 167l1.2 .4 .2 .4M122.8 167h.1M122.8 167l-.9 1.4M123 169.3h.1M123 169.3l-3.1 .5M123.8 168.1l-.5 .3h-.7M123.8 168.1l-.5 .4-.7-.1M123.8 168.1v-.4l-.8-.5-.7 1.1 .3 .1M124.2 167.8a1.14 1.14 0 0 1-1.7 .7l-.6-.1M124.2 167.8h.1M124.2 168.7h.1"/>
<path d="M124.8 168.2a.63 .63 0 0 1 .9-.2 .63 .63 0 0 1 .1 .9 .63 .63 0 0 1-.9 .3 .63 .63 0 0 1-.1-1zM125.7 171.5h.1M125.7 171.5l2.8 .9M125.7 171.5l-3 4.3M126.4 168.5a1.13 1.13 0 0 0-1.2-.7 1.13 1.13 0 0 0-1 .9M126.4 168.5a1.13 1.13 0 0 1-1 .9 1.13 1.13 0 0 1-1.2-.7M126.4 168.5h.1M127.2 169.7h.1M127.4 169.2l-.2 .5M128 169.2l-.3 .1M128 169.2l.5 .1 .2 .4M128.5 172.4h.1"/>
<path d="M128.5 172.4l-4.8 7M128.7 169.7a.79 .79 0 0 1-.7 .5 .79 .79 0 0 1-.8-.5M128.7 169.7h.1M128.7 168.8h-.7l-.6 .4M128.7 168.8h-.7l-.6 .5M128.7 168.8l.4 .2M128.9 170.1l.9 .3-.2 .3M128.9 170.1h.1M129 169.9v.1M129 169.9l-.1 .2M129.1 169l-.3 .1a.8 .8 0 0 0-1.1 .2l.3-.1M129.1 169h.1"/>
<path d="M129.2 170l1.2-.5-.5 .8zM129.6 170.7h.1M129.9 170.3h.1M130.4 169.4l.4 .1M130.4 169.4h.1M130.4 169.4l-1.4 .6M130.4 170.4l-.4 .1-.2 .3-.2-.1M130.4 170.4h.1M130.8 169.5h.1M130.8 169.5l-.6 .8 .2 .1M131.6 172l-4.8 7-3.1 .4M131.6 172h.1"/>
<path d="M131.6 172l-3.1 .4M143.1 172l-.4 1.1-4.7 6.9a4.7 4.7 0 0 1-5.1 1.3l-7-2.2M146.9 165.3l-.1 .3M147 165.1l-.4 .7M163.2 160.8l-.3 .5M163.2 160.8a4.3 4.3 0 0 1 5.6 0l1.8 1.5a4.3 4.3 0 0 1 1 2.6v7.6l-.4 1.3M163.2 160.8l-.3 .4M163.9 170l.2 .1M163.9 169.1l.7 .2v.4M163.9 170h.1M163.9 169.1h.1M163.9 169.1v.9"/>
<path d="M164.1 169.2l.4 .4h-.4zM164.1 170.1h.1M164.5 170l-.4-.3v.4M164.5 170h.1M164.5 170l.1 .3M164.6 169.7l-.1 .1M164.6 169.7h-.1l.3 .6M164.6 169.7h.1M164.6 170.3h.2M164.6 173.2a5.9 5.9 0 0 0 5.8 1.3l.8-.7M164.7 170.3h-.1M164.8 170.3h.1"/>
<path d="M165 170.4l.8 .2M165 169.4l.8 .4M165 169.4h.1M165 170.4h.1M165 169.4v1M165.8 170.1l-.6-.1v.3l.6 .3M165.8 170.1v.1M165.8 169.8l-.6-.2v.3l.6 .2M165.8 169.8h.1M165.8 170.6h.1M166 170l.1 .2M166 170.6l.8 .2"/>
<path d="M166 170.5l.5 .2 .1-.2M166 170.6h.1M166 170.5h.1M166 170.5v.1M166 169.9v.1M166 169.9h.1M166 169.9l.4-.1 .4 .3M166.1 170.2l.2 .2M166.1 170.2l.2 .1M166.2 170l.6 .5v.3M166.2 170h.1M166.2 169.9l.4 .1"/>
<path d="M166.2 169.9v.1M166.3 170.4h.1M166.3 170.3v.1M166.4 170.4l.2 .1M166.6 170l.2 .1M166.8 170.1h.1M166.8 170.8h.1M167.1 171l.8 .3M167.1 170.1l.7 .3M167.1 170.1v.9M167.8 170.8l-.5-.2v.4l.6 .3M167.8 170.8h.1"/>
<path d="M167.8 170.4l-.5-.2v.3l.5 .3M167.8 170.4h.1M167.9 171.3h.1M168 170.4l.4 .2M168 170.3l1 .4M168 170.3h.1M168 170.4h.1M168 170.3v.1M168.4 171.4l.1 .1M168.4 171.4h.1M168.4 170.6h.1M168.4 170.6v.8"/>
<path d="M168.5 171.5h.1M169 170.7l-.5-.1v.9M169 170.7h.1M171.2 173.8a4.2 4.2 0 0 1-1.8 2.1l-.9 .3M171.5 173.1l-.1 3.3M241.2 172.6a12.4 12.4 0 0 0-1.4 17.8 12.4 12.4 0 0 0 17.8 .8M241.2 179.9a11.3 11.3 0 0 0 11.3 11.3M265.5 165.1a5.4 5.4 0 0 1 5.8-1.3 5.4 5.4 0 0 1 3.5 4.8v12.4a5.4 5.4 0 0 1-5.4 5.1 5.4 5.4 0 0 1-5.4-5.1v-12.4a5.1 5.1 0 0 1 1.5-3.5zM266 164.9a5.2 5.2 0 0 1 5.5-.8 5.2 5.2 0 0 1 3.1 4.6v12.3a5.2 5.2 0 0 1-5.2 5 5.2 5.2 0 0 1-5.2-5v-12.3a5 5 0 0 1 1.8-3.8zM266 171.8l.6-.3h5.6a1.06 1.06 0 0 1 .9 1.1 1.06 1.06 0 0 1-.9 1h-5.6a1.07 1.07 0 0 1-.9-.7 1.07 1.07 0 0 1 .3-1.1zM266.1 167.6a4.3 4.3 0 0 1 4.7-1.3 4.3 4.3 0 0 1 2.9 4v9.1a4.3 4.3 0 0 1-4.3 4.2 4.3 4.3 0 0 1-4.3-4.2v-9.1a4.2 4.2 0 0 1 1-2.7zM266.2 178.2h.3a.38 .38 0 0 1 .4 .5 .38 .38 0 0 1-.6 .2l-.1 .5z"/>
<path d="M266.3 178.3l.4 .1v.3l-.4 .1zM268.3 178.2l.4 1 .2-1h.2l.3 1 .4-1-.3 1.2h-.2l-.3-1.1-.2 1.1h-.2zM270 178.2h.7l-.6 .1v.4h.6l-.6 .1v.4l.6 .2h-.7zM271 178.2h.3a.33 .33 0 0 1 .4 .2 .33 .33 0 0 1-.2 .4l.4 .6-.6-.5-.3 .5zM271.1 178.3l.4 .1v.3h-.4zM292 162.6l.9-.5 1-.2h32.2a2.82 2.82 0 0 1 2.8 2.8v19.2a2.82 2.82 0 0 1-2.8 2.8h-32.2a2.82 2.82 0 0 1-2.8-2.8v-19.2l.3-1.2zM292.2 162.8l.8-.5 .9-.2h12.7l.1 .4 .5 .2h5.6l.5-.2 .1-.4h12.7a2.59 2.59 0 0 1 2.6 2.6v19.2a2.59 2.59 0 0 1-2.6 2.6h-32.2a2.59 2.59 0 0 1-2.6-2.6v-19.2l.3-1.1zM346.7 165.1a5.4 5.4 0 0 1 5.8-1.3 5.4 5.4 0 0 1 3.5 4.8v12.4a5.4 5.4 0 0 1-5.4 5.1 5.4 5.4 0 0 1-5.3-5.1v-12.4a5.1 5.1 0 0 1 1.4-3.5zM347.2 164.9a5.2 5.2 0 0 1 5.5-.8 5.2 5.2 0 0 1 3.1 4.6v12.3a5.2 5.2 0 0 1-5.2 5 5.2 5.2 0 0 1-5.2-5v-12.3a5 5 0 0 1 1.8-3.8zM347.3 167.6a4.3 4.3 0 0 1 4.7-1.3 4.3 4.3 0 0 1 2.9 4v9.1a4.3 4.3 0 0 1-4.3 4.2 4.3 4.3 0 0 1-4.3-4.2v-9.1a4.2 4.2 0 0 1 1-2.7zM347.4 178.2h.3a.33 .33 0 0 1 .4 .2 .33 .33 0 0 1-.2 .4l.4 .6-.6-.5-.3 .5zM347.5 178.3l.4 .1v.3h-.4z"/>
<path d="M348.5 178.2h.7l-.5 .1v.4h.5l-.5 .1v.4l.5 .2h-.7zM349.6 178.3l.6-.1-.5 .1a.29 .29 0 0 0 0 .4 .29 .29 0 0 0 .4 0 .39 .39 0 0 1-.1 .6 .39 .39 0 0 1-.5-.2l.5 .1a.3 .3 0 0 0 0-.4 .3 .3 0 0 0-.4 0zM350.5 178.2h.8l-.6 .1v.4h.5l-.5 .1v.4l.6 .2h-.8zM351.4 178.2h1l-.5 .1v1.1h-.1v-1.1zM378.8 172.6a12.4 12.4 0 0 1 1.4 17.8 12.4 12.4 0 0 1-17.8 .8M378.8 179.9a11.3 11.3 0 0 1-11.3 11.3M111.3 185.6l.3-.4 .8-.1 3 1 .4 .4M111.3 185.6l.4 .5 3 .9 .9-.1 .2-.4M111.3 185.6a.73 .73 0 0 1 .3-.7 .73 .73 0 0 1 .8 0l3 .9 .4 .3v.4M111.3 184.9l.2 .1M111.4 185.9a.7 .7 0 0 1-.2-1 .7 .7 0 0 1 .9-.2l3.4 1a.6 .6 0 0 1 .6 .5 .6 .6 0 0 1-.4 .6M111.4 184.8v.1"/>
<path d="M114.2 185.3l-.1 .1M115.8 185.8l-.2 .1M132.7 190.1a5.4 5.4 0 0 1 4.4-5.9 12 12 0 0 1 11.4 1.9 4.9 4.9 0 0 1 1.3 4M132.7 190.1a6 6 0 0 0 4.9 5.2 10.8 10.8 0 0 0 11.2-2.6l.9-1.7 .1-.9M132.7 190.1a5.6 5.6 0 0 1 4.4-5.2 12 12 0 0 1 11.4 2l1.1 2 .2 1.2M134.2 190.4l10.9 3.4M134.4 189.9l10.6 3.3 1.4-1.4 .5-1.6M134.4 189.7v.2M134.5 189.6l-.1 .3M134.9 188.7a8.5 8.5 0 0 1 11.6 .2 3.5 3.5 0 0 1-1.4 5.2l-10.9-3.4 .2-1.1zM137 193.4l.4 .2 .3-.2M137 193.4l.4-.2 .3 .2"/>
<path d="M137 193.4l.4-.3 .3 .3M137 193.4h.1M137.2 188.7a1.03 1.03 0 0 1 1.2-.3 1.03 1.03 0 0 1 .6 1 1.16 1.16 0 0 1-2-.3zM137.2 189.1a.96 .96 0 0 0 .9 .6 .96 .96 0 0 0 .9-.6M137.2 189.1a.96 .96 0 0 1 .9-.5 .96 .96 0 0 1 .9 .5M137.2 188.7v.4M137.5 188.9a.76 .76 0 0 1 1.2 .2 .61 .61 0 0 1-.7 .5 .61 .61 0 0 1-.5-.7zM137.7 193.4h.1M138.3 193.8l.5 .3 .2-.3M138.3 193.8l.4-.2 .3 .2M138.3 193.8h.1M139 188.7v.4"/>
<path d="M139 193.8h.1M139.7 194.2l.4 .3 .3-.3M139.7 194.2l.3-.2 .4 .2M139.7 194.2h.1M139.9 189.6a1.03 1.03 0 0 1 1.2-.4 1.03 1.03 0 0 1 .7 1 1.16 1.16 0 0 1-2-.2zM139.9 190a.96 .96 0 0 0 .9 .6 .96 .96 0 0 0 .9-.6M139.9 190a.96 .96 0 0 1 .9-.6 .96 .96 0 0 1 .9 .6M139.9 189.6v.4M140.3 189.7a.76 .76 0 0 1 1.2 .3 .61 .61 0 0 1-.8 .5 .61 .61 0 0 1-.4-.8zM140.4 194.2h-.1M140.4 194.2h.1M141.7 189.6v.4"/>
<path d="M142.7 190.4a1.03 1.03 0 0 1 1.2-.3 1.03 1.03 0 0 1 .6 1 1.16 1.16 0 0 1-2-.3zM142.7 190.9a.96 .96 0 0 0 .9 .6 .96 .96 0 0 0 .9-.6M142.7 190.9a.96 .96 0 0 1 .9-.6 .96 .96 0 0 1 .9 .6M142.7 190.4v.5M143.1 190.6a.76 .76 0 0 1 1.2 .3 .61 .61 0 0 1-.8 .5 .61 .61 0 0 1-.4-.8zM144.5 190.4v.5M145.1 193.8v.3M146.9 189.7v.5M146.9 189.8v.4M147.1 190.8l-.5 1.6-1.5 1.4M149.2 192.2l3 .9M149.2 192.1l3.1 .9"/>
<path d="M151.7 195.9a5.4 5.4 0 0 1 4.4-5.8 12 12 0 0 1 11.4 1.9 4.9 4.9 0 0 1 1.3 3.9M151.7 195.9a6 6 0 0 0 4.9 5.3 10.8 10.8 0 0 0 11.2-2.6l.9-1.7 .1-1M151.7 195.9a5.6 5.6 0 0 1 4.4-5.1 12 12 0 0 1 11.4 2l1.1 1.9 .2 1.2M153.2 196.3l10.9 3.4M153.4 195.8l10.6 3.3 1.4-1.4 .5-1.6M153.4 195.6v.2M153.5 195.4l-.1 .4M153.9 194.6a8.5 8.5 0 0 1 11.6 .2 3.5 3.5 0 0 1-1.4 5.2l-10.9-3.4 .2-1.1zM155.3 199.1l.5 .2 .2-.2M155.3 199.1l.4-.2 .3 .2M155.3 199.1l.4-.3 .3 .3M155.3 199.1h.1"/>
<path d="M156 199.1h.1M156.2 194.6a1.03 1.03 0 0 1 1.1-.3 1.03 1.03 0 0 1 .7 1 1.16 1.16 0 0 1-2-.3zM156.2 195a.96 .96 0 0 0 .9 .6 .96 .96 0 0 0 .8-.6M156.2 195a.96 .96 0 0 1 .9-.6 .96 .96 0 0 1 .8 .6M156.2 194.6v.4M156.5 194.8a.76 .76 0 0 1 1.2 .2 .61 .61 0 0 1-.7 .5 .61 .61 0 0 1-.5-.7zM156.7 199.5l.4 .2 .2-.2M156.7 199.5l.3-.2 .3 .2M156.7 199.5l.3-.3 .3 .3M156.7 199.5h.1M157.3 199.5h.1M157.9 194.6v.4"/>
<path d="M158 199.9l.4 .3 .3-.3M158 199.9l.3-.2 .4 .2M158 199.9h.1M158.7 199.9h.1M158.9 195.5a1.03 1.03 0 0 1 1.2-.4 1.03 1.03 0 0 1 .7 1 1.16 1.16 0 0 1-2-.3zM158.9 195.9a.96 .96 0 0 0 .9 .6 .96 .96 0 0 0 .9-.6M158.9 195.9a.96 .96 0 0 1 .9-.6 .96 .96 0 0 1 .9 .6M158.9 195.5v.4M159.3 195.6a.76 .76 0 0 1 1.2 .3 .61 .61 0 0 1-.8 .5 .61 .61 0 0 1-.4-.8zM160.7 195.5v.4M161.7 196.3a1.03 1.03 0 0 1 1.2-.3 1.03 1.03 0 0 1 .6 1 1.16 1.16 0 0 1-2-.3zM161.7 196.8a.96 .96 0 0 0 .9 .5 .96 .96 0 0 0 .9-.5"/>
<path d="M161.7 196.8a.96 .96 0 0 1 .9-.6 .96 .96 0 0 1 .9 .6M161.7 196.3v.5M162 196.5a.76 .76 0 0 1 1.2 .3 .61 .61 0 0 1-.7 .4 .61 .61 0 0 1-.5-.7zM163.5 196.3v.5M164.1 199.7v.3M165.8 195.6l.1 .5M165.9 195.7v.4M166.1 196.7l-.6 1.6-1.4 1.4M168.2 198.1l1.5 .4M168.2 197.9l1.5 .5M169.7 198.5a17.3 17.3 0 0 0 16.3 5.8 7 7 0 0 0 3.8-2.7M169.7 198.5l-6.4 9.3"/>
<path d="M169.7 198.4a17.3 17.3 0 0 0 16.4 5.8 7 7 0 0 0 3.8-2.7M172.6 194.3a17.3 17.3 0 0 0 16.4 5.8 7 7 0 0 0 3.8-2.7M172.6 194.3l-2.9 4.1M191.2 189.5l-2.9 4.2a8.6 8.6 0 0 1-9.3 2.5l-6.4-1.9M191.9 187.2a9.2 9.2 0 0 1 .9 10.2M192.8 197.4l-2.9 4.1M252.5 191.2h115M259.5 191.3h15.3v.9h-15.3zM259.9 191.2v.1M264.2 182.2h.1M266.8 192.3h.6M266.8 192.2v.1"/>
<path d="M267.4 192.2v.1M274.4 182.5v.5M274.4 191.2v.1M278.1 191.3h15.3v.9h-15.3zM278.5 191.2v.1M284.8 192.3h.6M284.8 192.2v.1M285.4 192.2v.1M286.1 192.3h.6M286.1 192.2v.1M286.7 192.2v.1M291.1 182.2h.2"/>
<path d="M293 186.3v.2M293 191.2v.1M296.7 191.5h.1M297 191.5h-2.4a.64 .64 0 0 1-1-.3h31.8a.64 .64 0 0 1 1 .3h-29.7M297.1 191.5h.1M298 191.5h.1M298.2 191.5h.1M298.7 191.5h.1M299 191.5h.1M299.5 191.5h.1M299.9 191.5h.1M300.8 191.5h.1"/>
<path d="M301 191.5h.1M301.1 180h.2l.3 .7 .2-.7h.2v1l-.1-.8-.3 .7-.4-.7-.1 .8zM301.3 191.5h.1M302.3 180h.6l-.5 .2v.3h.5l-.5 .1v.3l.6 .1h-.7zM302.9 191.5h.1M303.2 180h.2l.2 .7 .3-.7h.2v1l-.1-.8-.3 .7-.4-.7-.1 .8zM303.2 191.5h.1M304.4 191.5h.1M304.9 191.5h.1M305.2 191.5h.1M305.5 180h.3a.28 .28 0 0 1 .3 .2 .28 .28 0 0 1-.2 .4l.3 .4-.5-.4-.2 .4zM305.5 191.5h.1"/>
<path d="M305.6 180.1l.3 .1v.3h-.3zM306.1 191.5h.1M306.2 180l.4 .5 .4-.5-.3 .6v.4zM306.4 191.5h.1M306.9 191.5h.1M307.4 191.5h1.1M307.6 180h.6l-.5 .2v.3h.5l-.5 .1v.3l.6 .1h-.7zM307.9 191.2h4.2M307.9 191.5h.1M308.3 191.5h.1M308.4 180l.4 .4 .4-.4-.3 .5 .3 .5-.4-.4-.4 .4 .3-.5zM308.5 191.5h.1"/>
<path d="M308.9 191.5h1.8M308.9 191.5h.1M309.4 180h.3a.33 .33 0 0 1 .4 .5 .33 .33 0 0 1-.5 .1l-.2 .4zM309.6 180.1l.3 .1v.3h-.3zM310.4 180l.6 1-.3-.2h-.4l-.3 .2zM310.5 180.2l.2 .5h-.4zM310.7 191.5h.1M311.1 180l.6 .9 .2-.9v1l-.7-.8-.1 .8zM311.7 191.5h.1M311.9 191.5h.8M311.9 191.5h.1M312.1 191.5h.1"/>
<path d="M312.2 180.1h.5l-.5 .3a.41 .41 0 0 1 .6 .4 .41 .41 0 0 1-.7 .2l.5-.1v-.3a.33 .33 0 0 1-.4-.1 .33 .33 0 0 1 0-.4zM312.9 191.5h.2M313 180l.2 1zM313.1 191.5h.1M313.2 191.5h.1M313.5 191.5h.1M314.3 191.5h.1M314.5 191.5h.1M314.5 180l.6 .9 .2-.9v1l-.7-.8-.1 .8zM314.7 191.5h.1M314.9 191.5h.1M316.8 191.5h-13.6"/>
<path d="M326.6 191.3h15.3v.9h-15.3zM327 186.3v.2M327 191.2v.1M328.7 182.2h.2M332.6 192.3h.7M332.6 192.2v.1M333.3 192.2v.1M333.9 192.3h.7M333.9 192.2v.1M334.6 192.2v.1M335.2 192.3h.7M335.2 192.2v.1"/>
<path d="M335.9 192.2v.1M341.5 191.2v.1M345.3 191.3h15.2v.9h-15.2zM345.6 182.5v.5M345.6 191.2v.1M350.6 192.3h.6M350.6 192.2v.1M351.2 192.2v.1M351.9 192.3h.6M351.9 192.2v.1M352.5 192.2v.1M353.2 192.3h.6"/>
<path d="M353.2 192.2v.1M353.8 192.2v.1M354.5 192.3h.6M354.5 192.2v.1M355.1 192.2v.1M355.7 182.2h.1M360.1 191.2v.1M159.3 200.3l.4 .3 .3-.3M159.3 200.3l.3-.2 .4 .2M159.3 200.3h.1M160 200.3h.1M189.8 201.6l-6.3 9.3a8.9 8.9 0 0 1-9.1 3 19.6 19.6 0 0 1-11.1-6.1"/>
<path d="M189.9 201.6h-.1"/>
<circle cx="130" cy="89.1" r=".41"/>
<circle cx="312.8" cy="100.9" r=".62"/>
<circle cx="312.8" cy="100.9" r=".44"/>
<circle cx="127.9" cy="169.7" r=".41"/>
<circle cx="267.6" cy="178.7" r=".58"/>
<circle cx="267.6" cy="178.7" r=".45"/>
<circle cx="306.6" cy="168.1" r=".34"/>
<circle cx="308.9" cy="168.1" r=".34"/>
<circle cx="311.1" cy="168.1" r=".34"/>
<circle cx="313.4" cy="168.1" r=".34"/>
<circle cx="304.8" cy="180.5" r=".51"/>
<circle cx="304.8" cy="180.5" r=".39"/>
<circle cx="313.8" cy="180.5" r=".51"/>
<circle cx="313.9" cy="180.5" r=".39"/>
</g>
<path d="M236.7 141v-87h146.6v87" fill="none" stroke="#504e49" stroke-width=".3"/>
<g fill="#504e49">
<path d="M236.7 54l2-.5v1z"/>
<path d="M381.3 53.5l2 .5-2 .5z"/>
</g>
<path d="M310 87.4h-90v107.2h90" fill="none" stroke="#504e49" stroke-width=".3"/>
<g fill="#504e49">
<path d="M220 87.4l.5 2.1h-1z"/>
<path d="M219.5 192.5h1l-.5 2.1z"/>
</g>
<path d="M12 269.3h396zM12 269h396v.3h-396z" fill-rule="evenodd" fill="#504e49"/>
<text font-size="7.8" fill="#141413" x="12" y="24.7">初代灰色主机总装与尺寸参考</text>
<text font-size="3.5" fill="#141413" x="12" y="274.9">Nintendo 64 详细模型图纸</text>
<g font-size="3.2" fill="#1b365d">
<text x="12" y="15.3">NUS-001 · 初代灰色主机与 NUS-005 手柄</text>
<text x="371.9" y="15.3">Nintendo64-DWG-01 / 12</text>
<text x="305.4" y="52.4">≈ 260</text>
<text x="209.2" y="141">≈ 190</text>
</g>
<g font-size="3.2" fill="#504e49">
<text x="12" y="30.9">本图册记录初代灰色 Nintendo 64 主机、三叉手柄、原始 Jumper Pak 和学习附件。外观依据官方规格与实物照片，内部以 NUS-CPU-04 板件为参考。所有投影、剖面和尺寸来自保存的 CAD 实体，局部结构为近似设计，不代表原厂工程图或可制造电路。</text>
<text x="198.7" y="274.5">单位 mm · 比例见各视图</text>
<text x="317.6" y="274.5">图号 Nintendo64-DWG-01</text>
<text x="12" y="279.3">局部尺寸为本模型近似值 · 内部为布局示意</text>
<text x="198.7" y="278.8">CAD Study · 2026.09.10</text>
<text x="317.6" y="278.8">第 1 / 12 页 · A3</text>
</g>
<g font-size="3.2" fill="#141413">
<text x="93.2" y="239">拱形主机与原始接口 · 0.634:1</text>
<text x="285.5" y="239">四角低台外缘宽度与深度 · 0.564:1</text>
<text x="12" y="253.3">任天堂官方主体参考尺寸为 260 × 190 × 73 mm，孔位、壁厚、内部及附件尺寸为学习近似值。 整套模型包含 747 个组件条目、1,352 个实体，保留 15 轮源码与原生曲面和加工历史。</text>
<text x="12" y="258.6">原始 Jumper Pak 为终端模块，控制器采用光学编码轮，空白卡带与存储卡不包含游戏数据。</text>
</g>
</svg>
